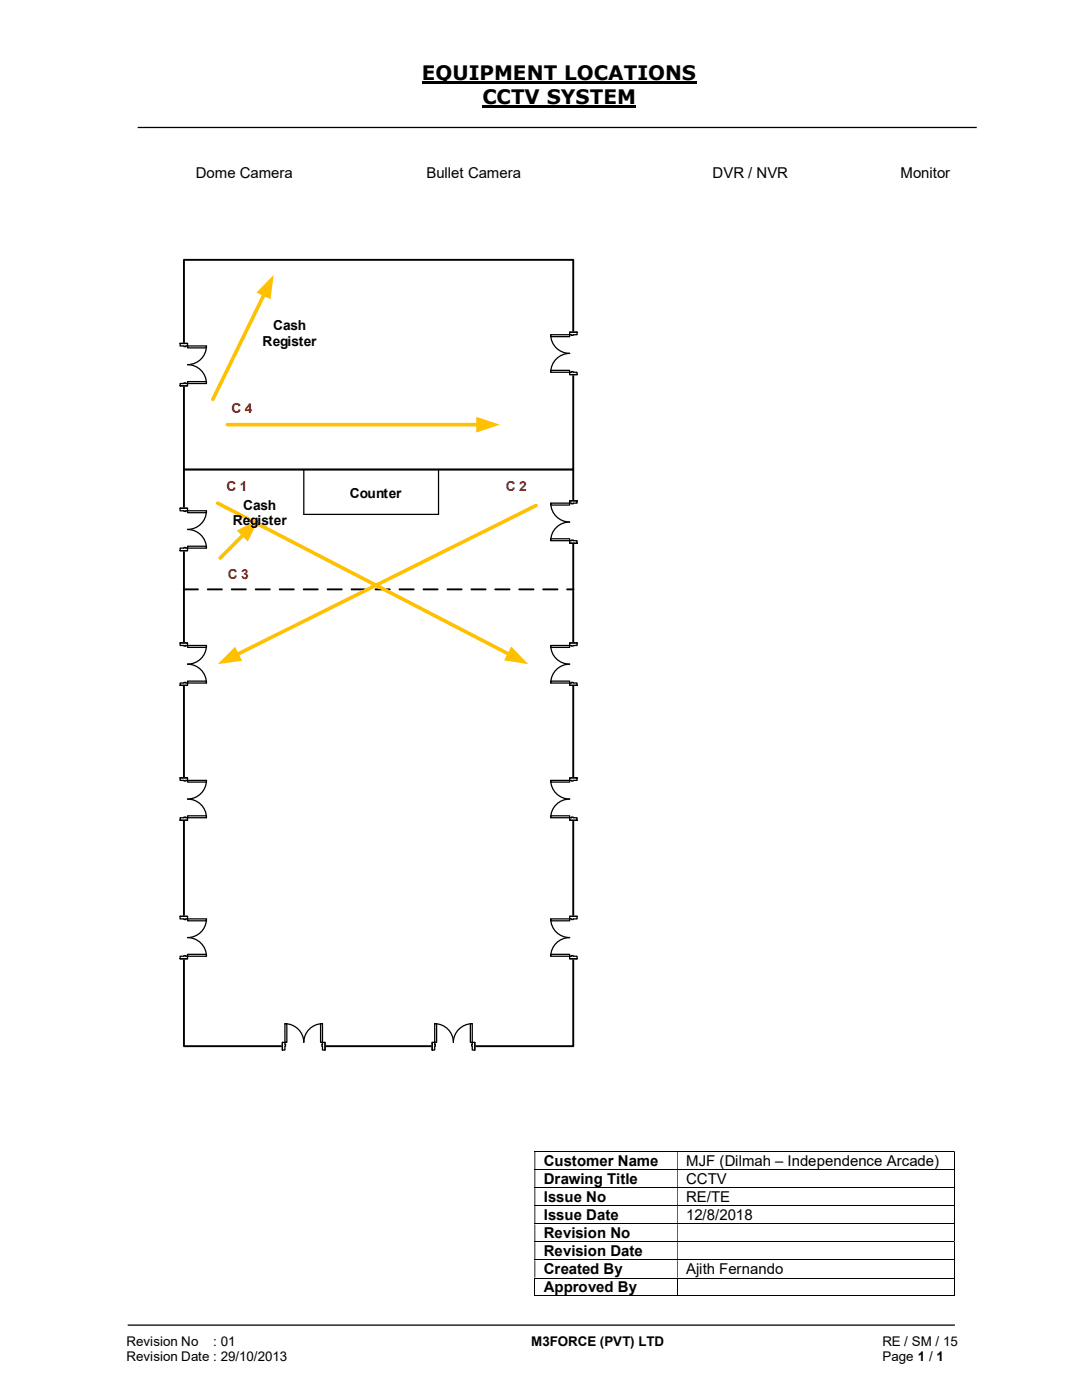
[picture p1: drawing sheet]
<svg xmlns="http://www.w3.org/2000/svg" width="216mm" height="279mm" viewBox="0 0 216 279" stroke-linecap="round" stroke-linejoin="round" font-family="sans-serif">
<path d="M84.2 16.4h54.8M96.3 21.3h30.7" fill="none" stroke="#000" stroke-width=".42"/>
<path d="M27.5 25.4h167.4M25.5 264.5h165" fill="none" stroke="#000" stroke-width=".25"/>
<g fill="none" stroke="#000" stroke-width=".2">
<path d="M106.6 229.8h83.8M106.6 233.4h83.8M106.6 237h83.8M190.5 229.9v3.4M190.5 233.5v3.4M190.5 237.1v3.4M106.6 240.6h83.8M106.6 244.3h83.8M106.6 247.8h83.8M106.6 251.4h83.8M106.6 255.1h83.8M106.6 258.6h28.5"/>
<path d="M106.7 255.1v3.6M135.1 255.1v3.6M135.2 258.6h55.2M190.5 240.7v3.5M190.5 244.3v3.4M190.5 247.9v3.4M190.5 251.5v3.5M190.5 255.1v3.6"/>
</g>
<g fill="#000">
<path d="M190.4 229.7h.1v.2h-.1zM106.6 229.9h.2v3.4h-.2zM135.1 229.9h.1v3.4h-.1z" fill-rule="evenodd"/>
<path d="M190.4 233.3h.1v.2h-.1zM106.6 233.5h.2v3.4h-.2zM135.1 233.5h.1v3.4h-.1z" fill-rule="evenodd"/>
<path d="M190.4 236.9h.1v.2h-.1zM106.6 237.1h.2v3.4h-.2zM135.1 237.1h.1v3.4h-.1z" fill-rule="evenodd"/>
<path d="M190.4 240.5h.1v.2h-.1zM106.6 240.7h.2v3.5h-.2zM135.1 240.7h.1v3.5h-.1z" fill-rule="evenodd"/>
<path d="M190.4 244.2h.1v.1h-.1zM106.6 244.3h.2v3.4h-.2zM135.1 244.3h.1v3.4h-.1z" fill-rule="evenodd"/>
<path d="M190.4 247.7h.1v.2h-.1zM106.6 247.9h.2v3.4h-.2zM135.1 247.9h.1v3.4h-.1z" fill-rule="evenodd"/>
<path d="M190.4 251.3h.1v.2h-.1zM106.6 251.5h.2v3.5h-.2zM135.1 251.5h.1v3.5h-.1z" fill-rule="evenodd"/>
</g>
<path d="M190.4 255h.1v.1h-.1zM190.4 258.6h.1v.1h-.1z" fill="#000"/>
<path d="M36.7 51.9h77.7v41.8h-77.7z" fill="#fff"/>
<path d="M36.7 51.9h77.7v41.8h-77.7z" fill="none" stroke="#000" stroke-width=".38"/>
<path d="M36.7 93.7h77.7v115.1h-77.7z" fill="#fff"/>
<path d="M36.7 93.7h77.7v115.1h-77.7z" fill="none" stroke="#000" stroke-width=".38"/>
<path d="M35.9 68.5h1.6v8.5h-1.6z" fill-rule="evenodd" fill="#fff"/>
<path d="M35.9 68.5h1.6v8.5h-1.6z" fill="none" stroke="#fff" stroke-width=".25"/>
<path d="M35.9 76.5v.5h1.5v-.5zM35.9 68.5h1.5v.5h-1.5z" fill-rule="evenodd" fill="#fff"/>
<path d="M36.7 76.5h-.8v.5h1.5v-.5h-.3M36.7 69h-.8v-.5h1.5v.5h-.3" fill="none" stroke="#000" stroke-width=".25"/>
<path d="M36.7 76.4v.1h.4v-.1zM36.7 69h.4v.2h-.4z" fill-rule="evenodd" fill="#fff"/>
<path d="M35.9 77h1.5M35.9 68.5h1.5M36.7 76.5v-.1h.4v.1M36.7 69v.2h.4v-.2M41.2 69a3.7 3.7 0 0 1-3.8 3.8 3.8 3.8 0 0 1 3.8 3.7" fill="none" stroke="#000" stroke-width=".25"/>
<path d="M37.4 69h3.8v.4h-3.8z" fill="#fff"/>
<path d="M37.4 69h3.8v.4h-3.8z" fill="none" stroke="#000" stroke-width=".25"/>
<path d="M37.4 76.2h3.8v.3h-3.8z" fill="#fff"/>
<path d="M37.4 76.2h3.8v.3h-3.8z" fill="none" stroke="#000" stroke-width=".25"/>
<path d="M113.6 66.3h1.6v8.5h-1.6z" fill-rule="evenodd" fill="#fff"/>
<path d="M113.6 66.3h1.6v8.5h-1.6z" fill="none" stroke="#fff" stroke-width=".25"/>
<path d="M113.7 66.3v.5h1.4v-.5zM113.7 74.3h1.4v.5h-1.4z" fill-rule="evenodd" fill="#fff"/>
<path d="M114 66.8h-.3v-.5h1.4v.5h-.7M114 74.3h-.3v.5h1.4v-.5h-.7" fill="none" stroke="#000" stroke-width=".25"/>
<path d="M114 66.8v.1h.4v-.1zM114 74.2h.4v.1h-.4z" fill-rule="evenodd" fill="#fff"/>
<path d="M109.9 66.8a3.7 3.7 0 0 0 3.8 3.7 3.8 3.8 0 0 0-3.8 3.8M113.7 66.3h1.4M113.7 74.8h1.4M114 66.8v.1h.4v-.1M114 74.3v-.1h.4v.1" fill="none" stroke="#000" stroke-width=".25"/>
<path d="M109.9 73.9h3.8v.4h-3.8z" fill="#fff"/>
<path d="M109.9 73.9h3.8v.4h-3.8z" fill="none" stroke="#000" stroke-width=".25"/>
<path d="M109.9 66.8h3.8v.4h-3.8z" fill="#fff"/>
<path d="M109.9 66.8h3.8v.4h-3.8z" fill="none" stroke="#000" stroke-width=".25"/>
<path d="M36.5 117.5l3-.1 .2 .2-.2 .2h-2.8h-.2zM41.3 117.5l3-.1 .2 .2-.2 .2h-2.8h-.2zM46.1 117.5l3-.1 .1 .2-.1 .2h-2.8h-.2zM50.9 117.5l2.9-.1 .2 .2-.2 .2h-2.7h-.2zM55.7 117.5l2.9-.1 .2 .2-.2 .2h-2.8h-.1zM60.5 117.5l2.9-.1 .2 .2-.2 .2h-2.8h-.1zM65.2 117.5l3-.1 .2 .2-.2 .2h-2.8zM70 117.5l2.9-.1 .3 .2-.3 .2h-2.8zM74.8 117.5l2.9-.1 .2 .2-.2 .2h-2.8zM79.6 117.5l2.9-.1 .2 .2-.2 .2h-2.8zM84.4 117.5l2.9-.1 .2 .2-.2 .2h-2.8zM89.2 117.5l2.9-.1 .2 .2-.2 .2h-2.8zM93.9 117.5l3-.1 .2 .2-.2 .2h-2.8zM98.7 117.5l2.9-.1 .3 .2-.3 .2h-2.8l-.2-.2zM103.5 117.5l2.9-.1 .2 .2-.2 .2h-2.8l-.2-.2zM108.3 117.5l2.9-.1 .2 .2-.2 .2h-2.8h-.1zM113 117.5l1.4-.1 .2 .2-.2 .2h-1.2h-.2z" fill="#000"/>
<path d="M113.6 99.9h1.6v8.5h-1.6z" fill-rule="evenodd" fill="#fff"/>
<path d="M113.6 99.9h1.6v8.5h-1.6z" fill="none" stroke="#fff" stroke-width=".25"/>
<path d="M113.7 99.9v.5h1.4v-.5zM113.7 107.9h1.4v.5h-1.4z" fill-rule="evenodd" fill="#fff"/>
<path d="M114 100.4h-.3v-.5h1.4v.5h-.7M114 107.9h-.3v.5h1.4v-.5h-.7" fill="none" stroke="#000" stroke-width=".25"/>
<path d="M114 100.4v.1h.4v-.1zM114 107.8h.4v.1h-.4z" fill-rule="evenodd" fill="#fff"/>
<path d="M113.7 99.9h1.4M109.9 100.4a3.8 3.8 0 0 0 3.8 3.8 3.7 3.7 0 0 0-3.8 3.7M113.7 108.4h1.4M114 100.4v.1h.4v-.1M114 107.9v-.1h.4v.1" fill="none" stroke="#000" stroke-width=".25"/>
<path d="M109.9 107.5h3.8v.4h-3.8z" fill="#fff"/>
<path d="M109.9 107.5h3.8v.4h-3.8z" fill="none" stroke="#000" stroke-width=".25"/>
<path d="M109.9 100.4h3.8v.4h-3.8z" fill="#fff"/>
<path d="M109.9 100.4h3.8v.4h-3.8z" fill="none" stroke="#000" stroke-width=".25"/>
<path d="M35.9 101.4h1.6v8.5h-1.6z" fill-rule="evenodd" fill="#fff"/>
<path d="M35.9 101.4h1.6v8.5h-1.6z" fill="none" stroke="#fff" stroke-width=".25"/>
<path d="M35.9 109.4v.5h1.5v-.5zM35.9 101.4h1.5v.5h-1.5z" fill-rule="evenodd" fill="#fff"/>
<path d="M36.7 109.4h-.8v.5h1.5v-.5h-.3M36.7 101.9h-.8v-.5h1.5v.5h-.3" fill="none" stroke="#000" stroke-width=".25"/>
<path d="M36.7 109.3v.1h.4v-.1zM36.7 101.9h.4v.2h-.4z" fill-rule="evenodd" fill="#fff"/>
<path d="M35.9 109.9h1.5M35.9 101.4h1.5M36.7 109.4v-.1h.4v.1M36.7 101.9v.2h.4v-.2M41.2 101.9a3.7 3.7 0 0 1-3.8 3.8 3.8 3.8 0 0 1 3.8 3.7" fill="none" stroke="#000" stroke-width=".25"/>
<path d="M37.4 101.9h3.8v.4h-3.8z" fill="#fff"/>
<path d="M37.4 101.9h3.8v.4h-3.8z" fill="none" stroke="#000" stroke-width=".25"/>
<path d="M37.4 109h3.8v.4h-3.8z" fill="#fff"/>
<path d="M37.4 109h3.8v.4h-3.8z" fill="none" stroke="#000" stroke-width=".25"/>
<path d="M45.4 84.8h50.1" fill="none" stroke="#ffc000" stroke-width=".72"/>
<path d="M95 83.2l4.7 1.6-4.7 1.5z" fill="#ffc000"/>
<path d="M107 100.9l-59.8 29.7" fill="none" stroke="#ffc000" stroke-width=".72"/>
<path d="M43.4 132.5l3.5-3.4 1.4 2.8z" fill="#ffc000"/>
<path d="M43.4 100.4l58.2 30.2" fill="none" stroke="#ffc000" stroke-width=".72"/>
<path d="M102 129l3.4 3.5-4.8-.7z" fill="#ffc000"/>
<path d="M48.6 106.7l-4.7 4.7" fill="none" stroke="#ffc000" stroke-width=".72"/>
<path d="M47.2 105.9l4.4-2.2-2.2 4.4z" fill="#ffc000"/>
<path d="M56.3 208h8.6v1.6h-8.6z" fill="#fff"/>
<path d="M56.3 208h8.6v1.6h-8.6z" fill="none" stroke="#fff" stroke-width=".25"/>
<path d="M64.3 208v1.5h.6v-1.5zM56.3 208h.6v1.5h-.6z" fill-rule="evenodd" fill="#fff"/>
<path d="M56.9 208.4v-.4h-.6v1.5h.6v-.7M64.3 208.4v-.4h.6v1.5h-.6v-.7" fill="none" stroke="#000" stroke-width=".25"/>
<path d="M64.2 208.4v.4h.1v-.4zM56.9 208.4h.1v.4h-.1z" fill-rule="evenodd" fill="#fff"/>
<path d="M56.3 208v1.5M56.9 208.4h.1v.4h-.1M56.9 204.3a3.8 3.8 0 0 1 3.7 3.7 3.7 3.7 0 0 1 3.7-3.7M64.3 208.4h-.1v.4h.1M64.9 208v1.5" fill="none" stroke="#000" stroke-width=".25"/>
<path d="M56.9 204.3h.3v3.7h-.3z" fill-rule="evenodd" fill="#fff"/>
<path d="M56.9 204.3h.3v3.7h-.3z" fill="none" stroke="#000" stroke-width=".25"/>
<path d="M64 204.3h.3v3.7h-.3z" fill-rule="evenodd" fill="#fff"/>
<path d="M64 204.3h.3v3.7h-.3z" fill="none" stroke="#000" stroke-width=".25"/>
<path d="M86.2 208h8.5v1.6h-8.5z" fill="#fff"/>
<path d="M86.2 208h8.5v1.6h-8.5z" fill="none" stroke="#fff" stroke-width=".25"/>
<path d="M94.2 208v1.5h.5v-1.5zM86.2 208h.5v1.5h-.5z" fill-rule="evenodd" fill="#fff"/>
<path d="M86.7 208.4v-.4h-.5v1.5h.5v-.7M94.2 208.4v-.4h.5v1.5h-.5v-.7" fill="none" stroke="#000" stroke-width=".25"/>
<path d="M94.1 208.4v.4h.1v-.4zM86.7 208.4h.2v.4h-.2z" fill-rule="evenodd" fill="#fff"/>
<path d="M86.2 208v1.5M86.7 208.4h.2v.4h-.2M86.7 204.3a3.7 3.7 0 0 1 3.8 3.7 3.8 3.8 0 0 1 3.7-3.7M94.2 208.4h-.1v.4h.1M94.7 208v1.5" fill="none" stroke="#000" stroke-width=".25"/>
<path d="M86.7 204.3h.4v3.7h-.4z" fill-rule="evenodd" fill="#fff"/>
<path d="M86.7 204.3h.4v3.7h-.4z" fill="none" stroke="#000" stroke-width=".25"/>
<path d="M93.9 204.3h.3v3.7h-.3z" fill-rule="evenodd" fill="#fff"/>
<path d="M93.9 204.3h.3v3.7h-.3z" fill="none" stroke="#000" stroke-width=".25"/>
<path d="M113.6 128.3h1.6v8.5h-1.6z" fill-rule="evenodd" fill="#fff"/>
<path d="M113.6 128.3h1.6v8.5h-1.6z" fill="none" stroke="#fff" stroke-width=".25"/>
<path d="M113.7 128.3v.5h1.4v-.5zM113.7 136.3h1.4v.5h-1.4z" fill-rule="evenodd" fill="#fff"/>
<path d="M114 128.8h-.3v-.5h1.4v.5h-.7M114 136.3h-.3v.5h1.4v-.5h-.7" fill="none" stroke="#000" stroke-width=".25"/>
<path d="M114 128.8v.1h.4v-.1zM114 136.2h.4v.1h-.4z" fill-rule="evenodd" fill="#fff"/>
<path d="M109.9 128.8a3.7 3.7 0 0 0 3.8 3.7 3.8 3.8 0 0 0-3.8 3.8M113.7 128.3h1.4M113.7 136.8h1.4M114 128.8v.1h.4v-.1M114 136.3v-.1h.4v.1" fill="none" stroke="#000" stroke-width=".25"/>
<path d="M109.9 135.9h3.8v.4h-3.8z" fill="#fff"/>
<path d="M109.9 135.9h3.8v.4h-3.8z" fill="none" stroke="#000" stroke-width=".25"/>
<path d="M109.9 128.8h3.8v.4h-3.8z" fill="#fff"/>
<path d="M109.9 128.8h3.8v.4h-3.8z" fill="none" stroke="#000" stroke-width=".25"/>
<path d="M35.9 128.3h1.6v8.5h-1.6z" fill-rule="evenodd" fill="#fff"/>
<path d="M35.9 128.3h1.6v8.5h-1.6z" fill="none" stroke="#fff" stroke-width=".25"/>
<path d="M35.9 136.3v.5h1.5v-.5zM35.9 128.3h1.5v.5h-1.5z" fill-rule="evenodd" fill="#fff"/>
<path d="M36.7 136.3h-.8v.5h1.5v-.5h-.3M36.7 128.8h-.8v-.5h1.5v.5h-.3" fill="none" stroke="#000" stroke-width=".25"/>
<path d="M36.7 136.2v.1h.4v-.1zM36.7 128.8h.4v.1h-.4z" fill-rule="evenodd" fill="#fff"/>
<path d="M35.9 136.8h1.5M35.9 128.3h1.5M36.7 136.3v-.1h.4v.1M36.7 128.8v.1h.4v-.1M41.2 128.8a3.7 3.7 0 0 1-3.8 3.7 3.8 3.8 0 0 1 3.8 3.8" fill="none" stroke="#000" stroke-width=".25"/>
<path d="M37.4 128.8h3.8v.4h-3.8z" fill="#fff"/>
<path d="M37.4 128.8h3.8v.4h-3.8z" fill="none" stroke="#000" stroke-width=".25"/>
<path d="M37.4 135.9h3.8v.4h-3.8z" fill="#fff"/>
<path d="M37.4 135.9h3.8v.4h-3.8z" fill="none" stroke="#000" stroke-width=".25"/>
<path d="M113.6 155.2h1.6v8.5h-1.6z" fill-rule="evenodd" fill="#fff"/>
<path d="M113.6 155.2h1.6v8.5h-1.6z" fill="none" stroke="#fff" stroke-width=".25"/>
<path d="M113.7 155.2v.5h1.4v-.5zM113.7 163.2h1.4v.5h-1.4z" fill-rule="evenodd" fill="#fff"/>
<path d="M114 155.7h-.3v-.5h1.4v.5h-.7M114 163.2h-.3v.5h1.4v-.5h-.7" fill="none" stroke="#000" stroke-width=".25"/>
<path d="M114 155.7v.2h.4v-.2zM114 163.1h.4v.1h-.4z" fill-rule="evenodd" fill="#fff"/>
<path d="M109.9 155.7a3.8 3.8 0 0 0 3.8 3.8 3.7 3.7 0 0 0-3.8 3.7M113.7 155.2h1.4M114 155.7v.2h.4v-.2M113.7 163.7h1.4M114 163.2v-.1h.4v.1" fill="none" stroke="#000" stroke-width=".25"/>
<path d="M109.9 162.8h3.8v.4h-3.8z" fill="#fff"/>
<path d="M109.9 162.8h3.8v.4h-3.8z" fill="none" stroke="#000" stroke-width=".25"/>
<path d="M109.9 155.7h3.8v.4h-3.8z" fill="#fff"/>
<path d="M109.9 155.7h3.8v.4h-3.8z" fill="none" stroke="#000" stroke-width=".25"/>
<path d="M35.9 155.2h1.6v8.5h-1.6z" fill-rule="evenodd" fill="#fff"/>
<path d="M35.9 155.2h1.6v8.5h-1.6z" fill="none" stroke="#fff" stroke-width=".25"/>
<path d="M35.9 163.2v.5h1.5v-.5zM35.9 155.2h1.5v.5h-1.5z" fill-rule="evenodd" fill="#fff"/>
<path d="M36.7 155.7h-.8v-.5h1.5v.5h-.3M36.7 163.2h-.8v.5h1.5v-.5h-.3" fill="none" stroke="#000" stroke-width=".25"/>
<path d="M36.7 163.1v.1h.4v-.1zM36.7 155.7h.4v.2h-.4z" fill-rule="evenodd" fill="#fff"/>
<path d="M35.9 155.2h1.5M36.7 155.7v.2h.4v-.2M41.2 155.7a3.8 3.8 0 0 1-3.8 3.8 3.7 3.7 0 0 1 3.8 3.7M35.9 163.7h1.5M36.7 163.2v-.1h.4v.1" fill="none" stroke="#000" stroke-width=".25"/>
<path d="M37.4 155.7h3.8v.4h-3.8z" fill="#fff"/>
<path d="M37.4 155.7h3.8v.4h-3.8z" fill="none" stroke="#000" stroke-width=".25"/>
<path d="M37.4 162.8h3.8v.4h-3.8z" fill="#fff"/>
<path d="M37.4 162.8h3.8v.4h-3.8z" fill="none" stroke="#000" stroke-width=".25"/>
<path d="M35.9 182.9h1.6v8.4h-1.6z" fill-rule="evenodd" fill="#fff"/>
<path d="M35.9 182.9h1.6v8.4h-1.6z" fill="none" stroke="#fff" stroke-width=".25"/>
<path d="M35.9 190.8v.5h1.5v-.5zM35.9 182.9h1.5v.5h-1.5z" fill-rule="evenodd" fill="#fff"/>
<path d="M36.7 190.8h-.8v.5h1.5v-.5h-.3M36.7 183.4h-.8v-.5h1.5v.5h-.3" fill="none" stroke="#000" stroke-width=".25"/>
<path d="M36.7 190.7v.1h.4v-.1zM36.7 183.4h.4v.1h-.4z" fill-rule="evenodd" fill="#fff"/>
<path d="M35.9 191.3h1.5M35.9 182.9h1.5M36.7 190.8v-.1h.4v.1M36.7 183.4v.1h.4v-.1M41.2 183.4a3.7 3.7 0 0 1-3.8 3.7 3.8 3.8 0 0 1 3.8 3.7" fill="none" stroke="#000" stroke-width=".25"/>
<path d="M37.4 183.4h3.8v.4h-3.8z" fill="#fff"/>
<path d="M37.4 183.4h3.8v.4h-3.8z" fill="none" stroke="#000" stroke-width=".25"/>
<path d="M37.4 190.5h3.8v.3h-3.8z" fill="#fff"/>
<path d="M37.4 190.5h3.8v.3h-3.8z" fill="none" stroke="#000" stroke-width=".25"/>
<path d="M113.6 182.9h1.6v8.4h-1.6z" fill-rule="evenodd" fill="#fff"/>
<path d="M113.6 182.9h1.6v8.4h-1.6z" fill="none" stroke="#fff" stroke-width=".25"/>
<path d="M113.7 182.9v.5h1.4v-.5zM113.7 190.8h1.4v.5h-1.4z" fill-rule="evenodd" fill="#fff"/>
<path d="M114 183.4h-.3v-.5h1.4v.5h-.7M114 190.8h-.3v.5h1.4v-.5h-.7" fill="none" stroke="#000" stroke-width=".25"/>
<path d="M114 183.4v.1h.4v-.1zM114 190.7h.4v.1h-.4z" fill-rule="evenodd" fill="#fff"/>
<path d="M109.9 183.4a3.7 3.7 0 0 0 3.8 3.7 3.8 3.8 0 0 0-3.8 3.7M113.7 182.9h1.4M113.7 191.3h1.4M114 183.4v.1h.4v-.1M114 190.8v-.1h.4v.1" fill="none" stroke="#000" stroke-width=".25"/>
<path d="M109.9 190.5h3.8v.3h-3.8z" fill="#fff"/>
<path d="M109.9 190.5h3.8v.3h-3.8z" fill="none" stroke="#000" stroke-width=".25"/>
<path d="M109.9 183.4h3.8v.4h-3.8z" fill="#fff"/>
<path d="M109.9 183.4h3.8v.4h-3.8z" fill="none" stroke="#000" stroke-width=".25"/>
<path d="M52.7 58.7l-10.2 21" fill="none" stroke="#ffc000" stroke-width=".72"/>
<path d="M54.6 54.9l-.6 4.8-2.8-1.3z" fill="#ffc000"/>
<path d="M60.6 93.7v9h26.9v-9" fill="none" stroke="#000" stroke-width=".25"/>
<g font-size="4">
<text x="84.2" y="16">EQUIPMENT LOCATIONS</text>
<text x="96.3" y="20.8">CCTV SYSTEM</text>
</g>
<g font-size="3">
<text x="39.1" y="35.5">Dome Camera</text>
<text x="85.1" y="35.5">Bullet Camera</text>
<text x="142.2" y="35.5">DVR / NVR</text>
<text x="179.7" y="35.5">Monitor</text>
<text x="108.5" y="232.7">Customer Name</text>
<text x="136.9" y="232.7">MJF (Dilmah – Independence Arcade)</text>
<text x="108.5" y="236.3">Drawing Title</text>
<text x="108.5" y="239.9">Issue No</text>
<text x="136.9" y="236.3">CCTV</text>
<text x="136.9" y="239.9">RE/TE</text>
<text x="108.5" y="243.5">Issue Date</text>
<text x="136.9" y="243.5">12/8/2018</text>
<text x="108.5" y="247.1">Revision No</text>
<text x="108.5" y="250.7">Revision Date</text>
<text x="108.5" y="254.3">Created By</text>
<text x="108.5" y="257.9">Approved By</text>
<text x="136.9" y="254.3">Ajith Fernando</text>
</g>
<g font-size="2.7">
<text x="54.5" y="65.8">Cash</text>
<text x="52.4" y="69">Register</text>
<text x="48.5" y="101.7">Cash</text>
<text x="69.8" y="99.4">Counter</text>
<text x="46.4" y="104.9">Register</text>
<text x="25.2" y="268.7">Revision No</text>
<text x="42.6" y="268.7">: 01</text>
<text x="106" y="268.7">M3FORCE (PVT) LTD</text>
<text x="176.1" y="268.7">RE / SM / 15</text>
<text x="25.2" y="271.7">Revision Date : 29/10/2013</text>
<text x="176.1" y="271.7">Page 1 / 1</text>
</g>
<g font-size="2.7" fill="#c00000">
<text x="46.2" y="82.3">C 4</text>
<text x="45.2" y="98">C 1</text>
<text x="101" y="98">C 2</text>
<text x="45.5" y="115.6">C 3</text>
</g>
</svg>
